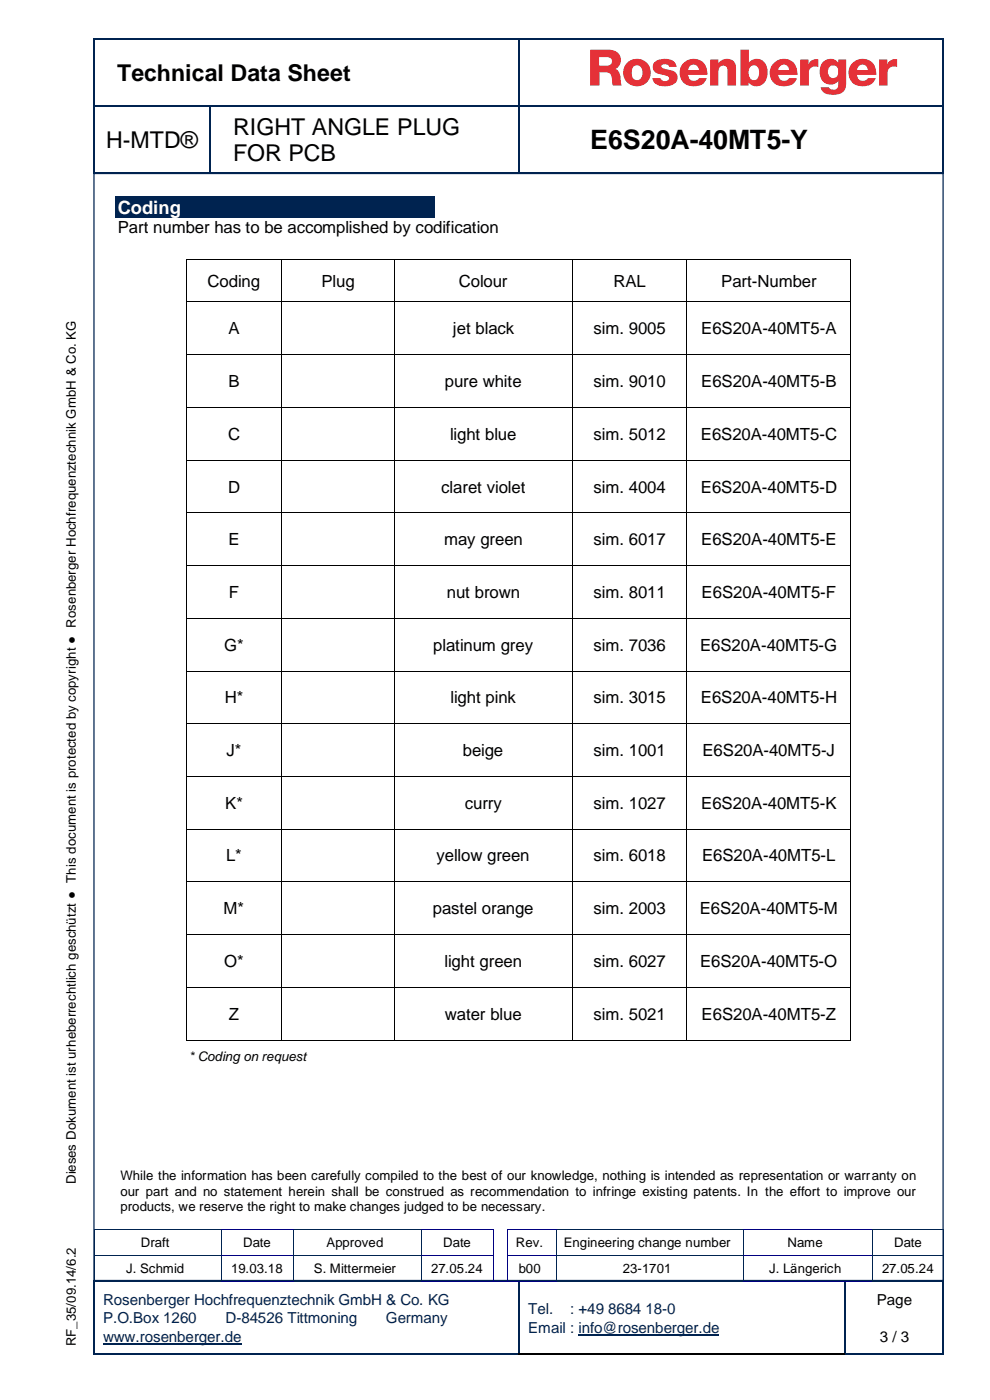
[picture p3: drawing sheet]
<svg xmlns="http://www.w3.org/2000/svg" width="210mm" height="297mm" viewBox="0 0 210 297" stroke-linecap="round" stroke-linejoin="round" font-family="sans-serif">
<g fill="#e53138">
<path d="M176 14.1a1.19 1.19 0 0 1 1.5 0 1.19 1.19 0 0 1 .3 1.4 1.14 1.14 0 0 1-1.4 1.1 1.14 1.14 0 0 1-.8-1.6z"/>
<path d="M150.6 12.6h1.8v.8a2.04 2.04 0 0 1 2.5-.8 2.04 2.04 0 0 1 1.2 2.3v3.3h-1.8v-3.1a1 1 0 0 0-1-1.2 1 1 0 0 0-.9 1.2v3.1h-1.8z"/>
<path d="M169.7 12.6h1.8v1a1.88 1.88 0 0 1 2.1-1v1.6a1.41 1.41 0 0 0-1.5 .1 1.41 1.41 0 0 0-.6 1.4v2.5h-1.8z"/>
<path d="M186.5 12.6h1.7v1a1.88 1.88 0 0 1 2.1-1v1.6a1.4 1.4 0 0 0-1.5 .1 1.4 1.4 0 0 0-.5 1.4v2.5h-1.8z"/>
<path d="M138.8 13.3a3.4 3.4 0 0 1 4.4 .1l.3 .8h-1.6a.93 .93 0 0 0-.8-.6 .93 .93 0 0 0-.8 .5 2.41 2.41 0 0 0 1.8 .8 1.64 1.64 0 0 1 1.6 1.6 1.64 1.64 0 0 1-1.5 1.6 2.98 2.98 0 0 1-3.8-1.2v-.3h1.7a.95 .95 0 0 0 .9 .6 .95 .95 0 0 0 .9-.6 1.59 1.59 0 0 0-1.4-.7 1.81 1.81 0 0 1-2-2.1z"/>
<path d="M174.4 13.3a3.2 3.2 0 0 0 .6 4.3 2.15 2.15 0 0 0 2.8-.4v.5a1.11 1.11 0 0 1-.6 1.2 1.11 1.11 0 0 1-1.4-.4h-1.7a2.2 2.2 0 0 0 2.6 1.6 2.33 2.33 0 0 0 2.8-2.9v-4.6h-1.7v.7a2.14 2.14 0 0 0-3.4 0zM176 14.1a1.19 1.19 0 0 1 1.5 0 1.19 1.19 0 0 1 .3 1.4 1.14 1.14 0 0 1-1.4 1.1 1.14 1.14 0 0 1-.8-1.6z"/>
<path d="M125.2 10.5v7.7h1.9v-2.8h.9a1.41 1.41 0 0 1 1.8 1.7v.2a.68 .68 0 0 0 .4 .9h1.7l-.3-1.2a2.42 2.42 0 0 0-1.1-2.4 2.2 2.2 0 0 0 1.1-2.6 2.2 2.2 0 0 0-2.5-1.5zM127.1 12.1h1.4a.93 .93 0 0 1 1.2 .8 .93 .93 0 0 1-.9 1h-1.7z"/>
<path d="M157 10.5v7.7h1.8v-.7a2.3 2.3 0 0 0 2.6 .6 2.3 2.3 0 0 0 1.4-2.3 2.53 2.53 0 0 0-2.9-3.2l-1.1 .7v-2.8zM159.3 14a1.15 1.15 0 0 1 1.3 .1 1.15 1.15 0 0 1 .4 1.3 1.24 1.24 0 0 1-.3 1.2 1.24 1.24 0 0 1-1.3 .3 2.01 2.01 0 0 1-.1-2.9z"/>
<path d="M145 13.3a2.92 2.92 0 0 0-.5 3.6 2.92 2.92 0 0 0 3.4 1.3h.4a2.22 2.22 0 0 0 1.6-1.6h-.3a1.76 1.76 0 0 0-1.8 .4 1.23 1.23 0 0 1-1.3 0 1.23 1.23 0 0 1-.6-1.1h4.1a2.89 2.89 0 0 0-1.6-3.2 2.89 2.89 0 0 0-3.4 .6zM146.2 14.1a1.14 1.14 0 0 1 1.3-.3 1.14 1.14 0 0 1 .8 1.1h-2.4z"/>
<path d="M164.2 13.3a2.89 2.89 0 0 0-.6 3.6 2.89 2.89 0 0 0 3.4 1.3h.4a2.18 2.18 0 0 0 1.6-1.6h-.3a1.73 1.73 0 0 0-1.8 .4 1.26 1.26 0 0 1-1.9-1.1h4.1a2.85 2.85 0 0 0-1.5-3.1 2.85 2.85 0 0 0-3.4 .5zM165.4 14.1a1.11 1.11 0 0 1 1.2-.3 1.11 1.11 0 0 1 .8 1.1h-2.4z"/>
<path d="M180.8 13.3a2.94 2.94 0 0 0-.4 3.7 2.94 2.94 0 0 0 3.5 1.2l.8-.3 .5-.4 .5-.9h-.3a1.76 1.76 0 0 0-1.8 .4 1.23 1.23 0 0 1-1.2 0 1.23 1.23 0 0 1-.6-1.1h4a2.88 2.88 0 0 0-1.5-3.2 2.88 2.88 0 0 0-3.5 .6zM182 14.1a1.14 1.14 0 0 1 1.3-.3 1.14 1.14 0 0 1 .8 1.1h-2.3z"/>
<path d="M132.2 15.4a2.94 2.94 0 0 0 5.8 0 2.94 2.94 0 0 0-5.8 0zM134.4 14.1a1.21 1.21 0 0 1 1.4 0 1.21 1.21 0 0 1 .5 1.3 1.25 1.25 0 0 1-1.7 1.5 2.11 2.11 0 0 1-.2-2.8z"/>
</g>
<g fill="#002350">
<path d="M19.7 8h.3v.3h-.3z" fill-rule="evenodd"/>
<path d="M19.7 8h.3v.3h-.3z" fill-rule="evenodd"/>
</g>
<path d="M20 8.2h89.9" fill="none" stroke="#002350" stroke-width=".25"/>
<path d="M109.9 8h.2v.3h-.2z" fill-rule="evenodd" fill="#002350"/>
<path d="M110.1 8.2h89.9" fill="none" stroke="#002350" stroke-width=".25"/>
<g fill="#002350">
<path d="M200 8h.2v.3h-.2z" fill-rule="evenodd"/>
<path d="M200 8h.2v.3h-.2z" fill-rule="evenodd"/>
</g>
<path d="M19.9 8.3v14M110 8.3v14M200.1 8.3v14" fill="none" stroke="#002350" stroke-width=".25"/>
<path d="M19.7 22.3h.3v.2h-.3z" fill-rule="evenodd" fill="#002350"/>
<path d="M20 22.4h24.4" fill="none" stroke="#002350" stroke-width=".25"/>
<path d="M44.4 22.3h.2v.2h-.2z" fill-rule="evenodd" fill="#002350"/>
<path d="M44.6 22.4h65.3" fill="none" stroke="#002350" stroke-width=".25"/>
<path d="M109.9 22.3h.2v.2h-.2z" fill-rule="evenodd" fill="#002350"/>
<path d="M110.1 22.4h89.9" fill="none" stroke="#002350" stroke-width=".25"/>
<path d="M200 22.3h.2v.2h-.2z" fill-rule="evenodd" fill="#002350"/>
<path d="M19.9 22.5v14.1" fill="none" stroke="#002350" stroke-width=".25"/>
<g fill="#002350">
<path d="M19.7 36.6h.3v.2h-.3z" fill-rule="evenodd"/>
<path d="M19.7 36.6h.3v.2h-.3z" fill-rule="evenodd"/>
</g>
<path d="M20 36.7h24.4M44.5 22.5v14.1" fill="none" stroke="#002350" stroke-width=".25"/>
<path d="M44.4 36.6h.2v.2h-.2z" fill-rule="evenodd" fill="#002350"/>
<path d="M44.6 36.7h65.3M110 22.5v14.1" fill="none" stroke="#002350" stroke-width=".25"/>
<path d="M109.9 36.6h.2v.2h-.2z" fill-rule="evenodd" fill="#002350"/>
<path d="M110.1 36.7h89.9M200.1 22.5v14.1" fill="none" stroke="#002350" stroke-width=".25"/>
<g fill="#002350">
<path d="M200 36.6h.2v.2h-.2z" fill-rule="evenodd"/>
<path d="M200 36.6h.2v.2h-.2z" fill-rule="evenodd"/>
</g>
<path d="M21.9 285.2h29.3M122.7 283.3h29.8" fill="none" stroke="#002350" stroke-width=".25"/>
<g fill="#002350">
<path d="M19.7 271.7h.3v.2h-.3z" fill-rule="evenodd"/>
<path d="M19.7 271.7h.3v.2h-.3z" fill-rule="evenodd"/>
</g>
<path d="M20 271.8h89.9" fill="none" stroke="#002350" stroke-width=".25"/>
<path d="M109.9 271.7h.3v.2h-.3z" fill-rule="evenodd" fill="#000"/>
<path d="M110.2 271.8h68.9" fill="none" stroke="#000" stroke-width=".25"/>
<path d="M179.1 271.7h.2v.2h-.2z" fill-rule="evenodd" fill="#002350"/>
<path d="M179.1 271.7h.2v.2h-.2z" fill-rule="evenodd" fill="#000"/>
<path d="M179.3 271.8h20.7" fill="none" stroke="#002350" stroke-width=".25"/>
<g fill="#002350">
<path d="M200 271.7h.2v.2h-.2z" fill-rule="evenodd"/>
<path d="M200 271.7h.2v.2h-.2z" fill-rule="evenodd"/>
</g>
<path d="M19.9 271.9v15.1" fill="none" stroke="#002350" stroke-width=".25"/>
<g fill="#002350">
<path d="M19.7 287h.3v.3h-.3z" fill-rule="evenodd"/>
<path d="M19.7 287h.3v.3h-.3z" fill-rule="evenodd"/>
</g>
<path d="M110.1 271.9v15.1M179.2 271.9v15.1M20 287.1h89.9" fill="none" stroke="#002350" stroke-width=".25"/>
<path d="M109.9 287h.3v.3h-.3z" fill-rule="evenodd" fill="#000"/>
<path d="M110.2 287.1h68.9" fill="none" stroke="#000" stroke-width=".25"/>
<path d="M179.1 287h.2v.3h-.2z" fill-rule="evenodd" fill="#002350"/>
<path d="M179.1 287h.2v.3h-.2z" fill-rule="evenodd" fill="#000"/>
<path d="M200.1 271.9v15.1M179.3 287.1h20.7" fill="none" stroke="#002350" stroke-width=".25"/>
<g fill="#002350">
<path d="M200 287h.2v.3h-.2z" fill-rule="evenodd"/>
<path d="M200 287h.2v.3h-.2z" fill-rule="evenodd"/>
</g>
<g fill="#fff">
<path d="M13.3 262.2h3.7v25.5h-3.7z" fill-rule="evenodd"/>
<path d="M13.3 67.5h4.6v183.6h-4.6z" fill-rule="evenodd"/>
<path d="M19.9 36.8h180.1v234.9h-180.1z" fill-rule="evenodd"/>
</g>
<path d="M19.9 36.8h180.1v234.9h-180.1z" fill="none" stroke="#002350" stroke-width=".26"/>
<path d="M24.5 41.7h67.7v4.5h-67.7z" fill-rule="evenodd" fill="#002350"/>
<g fill="#000">
<path d="M39.5 54.9h.1v.2h-.1z" fill-rule="evenodd"/>
<path d="M39.5 54.9h.1v.2h-.1z" fill-rule="evenodd"/>
<path d="M59.6 54.9h.2v.2h-.2z" fill-rule="evenodd"/>
<path d="M83.5 54.9h.2v.2h-.2z" fill-rule="evenodd"/>
<path d="M121.3 54.9h.2v.2h-.2z" fill-rule="evenodd"/>
<path d="M145.5 54.9h.2v.2h-.2z" fill-rule="evenodd"/>
<path d="M180.3 54.9h.2v.2h-.2z" fill-rule="evenodd"/>
<path d="M180.3 54.9h.2v.2h-.2z" fill-rule="evenodd"/>
<path d="M39.5 63.9h.1v.2h-.1z" fill-rule="evenodd"/>
<path d="M39.5 75.2h.1v.2h-.1z" fill-rule="evenodd"/>
<path d="M59.6 63.9h.2v.2h-.2z" fill-rule="evenodd"/>
<path d="M59.6 75.2h.2v.2h-.2z" fill-rule="evenodd"/>
<path d="M83.5 63.9h.2v.2h-.2z" fill-rule="evenodd"/>
<path d="M83.5 75.2h.2v.2h-.2z" fill-rule="evenodd"/>
<path d="M121.3 63.9h.2v.2h-.2z" fill-rule="evenodd"/>
<path d="M121.3 75.2h.2v.2h-.2z" fill-rule="evenodd"/>
<path d="M145.5 63.9h.2v.2h-.2z" fill-rule="evenodd"/>
<path d="M145.5 75.2h.2v.2h-.2z" fill-rule="evenodd"/>
<path d="M180.3 63.9h.2v.2h-.2z" fill-rule="evenodd"/>
<path d="M180.3 75.2h.2v.2h-.2z" fill-rule="evenodd"/>
<path d="M39.5 86.4h.1v.2h-.1z" fill-rule="evenodd"/>
<path d="M39.5 97.6h.1v.1h-.1z" fill-rule="evenodd"/>
<path d="M59.6 86.4h.2v.2h-.2z" fill-rule="evenodd"/>
<path d="M59.6 97.6h.2v.1h-.2z" fill-rule="evenodd"/>
<path d="M83.5 86.4h.2v.2h-.2z" fill-rule="evenodd"/>
<path d="M83.5 97.6h.2v.1h-.2z" fill-rule="evenodd"/>
<path d="M121.3 86.4h.2v.2h-.2z" fill-rule="evenodd"/>
<path d="M121.3 97.6h.2v.1h-.2z" fill-rule="evenodd"/>
<path d="M145.5 86.4h.2v.2h-.2z" fill-rule="evenodd"/>
<path d="M145.5 97.6h.2v.1h-.2z" fill-rule="evenodd"/>
<path d="M180.3 86.4h.2v.2h-.2z" fill-rule="evenodd"/>
<path d="M180.3 97.6h.2v.1h-.2z" fill-rule="evenodd"/>
<path d="M39.5 108.7h.1v.2h-.1z" fill-rule="evenodd"/>
<path d="M59.6 108.7h.2v.2h-.2z" fill-rule="evenodd"/>
<path d="M83.5 108.7h.2v.2h-.2z" fill-rule="evenodd"/>
<path d="M121.3 108.7h.2v.2h-.2z" fill-rule="evenodd"/>
<path d="M145.5 108.7h.2v.2h-.2z" fill-rule="evenodd"/>
<path d="M180.3 108.7h.2v.2h-.2z" fill-rule="evenodd"/>
<path d="M39.5 119.9h.1v.2h-.1z" fill-rule="evenodd"/>
<path d="M39.5 131.1h.1v.2h-.1z" fill-rule="evenodd"/>
<path d="M59.6 119.9h.2v.2h-.2z" fill-rule="evenodd"/>
<path d="M59.6 131.1h.2v.2h-.2z" fill-rule="evenodd"/>
<path d="M83.5 119.9h.2v.2h-.2z" fill-rule="evenodd"/>
<path d="M83.5 131.1h.2v.2h-.2z" fill-rule="evenodd"/>
<path d="M121.3 119.9h.2v.2h-.2z" fill-rule="evenodd"/>
<path d="M121.3 131.1h.2v.2h-.2z" fill-rule="evenodd"/>
<path d="M145.5 119.9h.2v.2h-.2z" fill-rule="evenodd"/>
<path d="M145.5 131.1h.2v.2h-.2z" fill-rule="evenodd"/>
<path d="M180.3 119.9h.2v.2h-.2z" fill-rule="evenodd"/>
<path d="M180.3 131.1h.2v.2h-.2z" fill-rule="evenodd"/>
<path d="M39.5 142.3h.1v.2h-.1z" fill-rule="evenodd"/>
<path d="M39.5 153.5h.1v.1h-.1z" fill-rule="evenodd"/>
<path d="M59.6 142.3h.2v.2h-.2z" fill-rule="evenodd"/>
<path d="M59.6 153.5h.2v.1h-.2z" fill-rule="evenodd"/>
<path d="M83.5 142.3h.2v.2h-.2z" fill-rule="evenodd"/>
<path d="M83.5 153.5h.2v.1h-.2z" fill-rule="evenodd"/>
<path d="M121.3 142.3h.2v.2h-.2z" fill-rule="evenodd"/>
<path d="M121.3 153.5h.2v.1h-.2z" fill-rule="evenodd"/>
<path d="M145.5 142.3h.2v.2h-.2z" fill-rule="evenodd"/>
<path d="M145.5 153.5h.2v.1h-.2z" fill-rule="evenodd"/>
<path d="M180.3 142.3h.2v.2h-.2z" fill-rule="evenodd"/>
<path d="M180.3 153.5h.2v.1h-.2z" fill-rule="evenodd"/>
<path d="M39.5 164.6h.1v.2h-.1z" fill-rule="evenodd"/>
<path d="M39.5 175.8h.1v.2h-.1z" fill-rule="evenodd"/>
<path d="M59.6 164.6h.2v.2h-.2z" fill-rule="evenodd"/>
<path d="M59.6 175.8h.2v.2h-.2z" fill-rule="evenodd"/>
<path d="M83.5 164.6h.2v.2h-.2z" fill-rule="evenodd"/>
<path d="M83.5 175.8h.2v.2h-.2z" fill-rule="evenodd"/>
<path d="M121.3 164.6h.2v.2h-.2z" fill-rule="evenodd"/>
<path d="M121.3 175.8h.2v.2h-.2z" fill-rule="evenodd"/>
<path d="M145.5 164.6h.2v.2h-.2z" fill-rule="evenodd"/>
<path d="M145.5 175.8h.2v.2h-.2z" fill-rule="evenodd"/>
<path d="M180.3 164.6h.2v.2h-.2z" fill-rule="evenodd"/>
<path d="M180.3 175.8h.2v.2h-.2z" fill-rule="evenodd"/>
<path d="M39.5 187h.1v.2h-.1z" fill-rule="evenodd"/>
<path d="M39.5 198.2h.1v.1h-.1z" fill-rule="evenodd"/>
<path d="M59.6 187h.2v.2h-.2z" fill-rule="evenodd"/>
<path d="M59.6 198.2h.2v.1h-.2z" fill-rule="evenodd"/>
<path d="M83.5 187h.2v.2h-.2z" fill-rule="evenodd"/>
<path d="M83.5 198.2h.2v.1h-.2z" fill-rule="evenodd"/>
<path d="M121.3 187h.2v.2h-.2z" fill-rule="evenodd"/>
<path d="M121.3 198.2h.2v.1h-.2z" fill-rule="evenodd"/>
<path d="M145.5 187h.2v.2h-.2z" fill-rule="evenodd"/>
<path d="M145.5 198.2h.2v.1h-.2z" fill-rule="evenodd"/>
<path d="M180.3 187h.2v.2h-.2z" fill-rule="evenodd"/>
<path d="M180.3 198.2h.2v.1h-.2z" fill-rule="evenodd"/>
<path d="M39.5 209.4h.1v.1h-.1z" fill-rule="evenodd"/>
<path d="M59.6 209.4h.2v.1h-.2z" fill-rule="evenodd"/>
<path d="M83.5 209.4h.2v.1h-.2z" fill-rule="evenodd"/>
<path d="M121.3 209.4h.2v.1h-.2z" fill-rule="evenodd"/>
<path d="M145.5 209.4h.2v.1h-.2z" fill-rule="evenodd"/>
<path d="M180.3 209.4h.2v.1h-.2z" fill-rule="evenodd"/>
<path d="M39.5 220.6h.1v.2h-.1z" fill-rule="evenodd"/>
<path d="M39.5 220.6h.1v.2h-.1z" fill-rule="evenodd"/>
<path d="M59.6 220.6h.2v.2h-.2z" fill-rule="evenodd"/>
<path d="M83.5 220.6h.2v.2h-.2z" fill-rule="evenodd"/>
<path d="M121.3 220.6h.2v.2h-.2z" fill-rule="evenodd"/>
<path d="M145.5 220.6h.2v.2h-.2z" fill-rule="evenodd"/>
<path d="M180.3 220.6h.2v.2h-.2z" fill-rule="evenodd"/>
<path d="M180.3 220.6h.2v.2h-.2z" fill-rule="evenodd"/>
</g>
<g fill="none" stroke="#000" stroke-width=".21">
<path d="M39.6 55.1v8.8M39.6 55h20M59.7 55.1v8.8M59.8 55h23.7M83.6 55.1v8.8M83.7 55h37.6M121.4 55.1v8.8M121.5 55h24M145.6 55.1v8.8M145.7 55h34.6M180.4 55.1v8.8M39.6 64.1v11.1"/>
<path d="M39.6 75.4v11M39.6 64h20M39.6 75.3h20M59.7 64.1v11.1M59.7 75.4v11M59.8 64h23.7M59.8 75.3h23.7M83.6 64.1v11.1M83.6 75.4v11M83.7 64h37.6M83.7 75.3h37.6M121.4 64.1v11.1"/>
<path d="M121.4 75.4v11M121.5 64h24M121.5 75.3h24M145.6 64.1v11.1M145.6 75.4v11M145.7 64h34.6M145.7 75.3h34.6M180.4 64.1v11.1M180.4 75.4v11M39.6 86.6v11M39.6 97.7v11M39.6 86.5h20"/>
<path d="M39.6 97.6h20M59.7 86.6v11M59.7 97.7v11M59.8 86.5h23.7M59.8 97.6h23.7M83.6 86.6v11M83.6 97.7v11M83.7 86.5h37.6M83.7 97.6h37.6M121.4 86.6v11M121.4 97.7v11M121.5 86.5h24"/>
<path d="M121.5 97.6h24M145.6 86.6v11M145.6 97.7v11M145.7 86.5h34.6M145.7 97.6h34.6M180.4 86.6v11M180.4 97.7v11M39.6 108.9v11M39.6 108.8h20M59.7 108.9v11M59.8 108.8h23.7M83.6 108.9v11"/>
<path d="M83.7 108.8h37.6M121.4 108.9v11M121.5 108.8h24M145.6 108.9v11M145.7 108.8h34.6M180.4 108.9v11M39.6 120.1v11M39.6 131.3v11M39.6 120h20M39.6 131.2h20M59.7 120.1v11M59.7 131.3v11"/>
<path d="M59.8 120h23.7M59.8 131.2h23.7M83.6 120.1v11M83.6 131.3v11M83.7 120h37.6M83.7 131.2h37.6M121.4 120.1v11M121.4 131.3v11M121.5 120h24M121.5 131.2h24M145.6 120.1v11M145.6 131.3v11"/>
<path d="M145.7 120h34.6M145.7 131.2h34.6M180.4 120.1v11M180.4 131.3v11M39.6 142.5v11M39.6 153.6v11M39.6 142.4h20M39.6 153.5h20M59.7 142.5v11M59.7 153.6v11M59.8 142.4h23.7M59.8 153.5h23.7"/>
<path d="M83.6 142.5v11M83.6 153.6v11M83.7 142.4h37.6M83.7 153.5h37.6M121.4 142.5v11M121.4 153.6v11M121.5 142.4h24M121.5 153.5h24M145.6 142.5v11M145.6 153.6v11M145.7 142.4h34.6M145.7 153.5h34.6"/>
<path d="M180.4 142.5v11M180.4 153.6v11M39.6 164.8v11M39.6 176v11M39.6 164.7h20M39.6 175.9h20M59.7 164.8v11M59.7 176v11M59.8 164.7h23.7M59.8 175.9h23.7M83.6 164.8v11M83.6 176v11"/>
<path d="M83.7 164.7h37.6M83.7 175.9h37.6M121.4 164.8v11M121.4 176v11M121.5 164.7h24M121.5 175.9h24M145.6 164.8v11M145.6 176v11M145.7 164.7h34.6M145.7 175.9h34.6M180.4 164.8v11M180.4 176v11"/>
<path d="M39.6 187.2v11M39.6 198.3v11.1M39.6 187.1h20M39.6 198.3h20M59.7 187.2v11M59.7 198.3v11.1M59.8 187.1h23.7M59.8 198.3h23.7M83.6 187.2v11M83.6 198.3v11.1M83.7 187.1h37.6M83.7 198.3h37.6"/>
<path d="M121.4 187.2v11M121.4 198.3v11.1M121.5 187.1h24M121.5 198.3h24M145.6 187.2v11M145.6 198.3v11.1M145.7 187.1h34.6M145.7 198.3h34.6M180.4 187.2v11M180.4 198.3v11.1M39.6 209.5v11.1M39.6 209.4h20"/>
<path d="M59.7 209.5v11.1M59.8 209.4h23.7M83.6 209.5v11.1M83.7 209.4h37.6M121.4 209.5v11.1M121.5 209.4h24M145.6 209.5v11.1M145.7 209.4h34.6M180.4 209.5v11.1M39.6 220.7h20M59.8 220.7h23.7M83.7 220.7h37.6"/>
<path d="M121.5 220.7h24M145.7 220.7h34.6"/>
</g>
<g fill="#002350">
<path d="M19.9 260.8h.2v.1h-.2z" fill-rule="evenodd"/>
<path d="M19.9 260.8h.2v.1h-.2z" fill-rule="evenodd"/>
</g>
<path d="M20.1 260.9h26.7" fill="none" stroke="#002350" stroke-width=".21"/>
<path d="M46.8 260.8h.2v.1h-.2z" fill-rule="evenodd" fill="#000080"/>
<path d="M47 260.9h15.2" fill="none" stroke="#000080" stroke-width=".21"/>
<path d="M62.2 260.8h.1v.1h-.1z" fill-rule="evenodd" fill="#002350"/>
<path d="M62.2 260.8h.1v.1h-.1z" fill-rule="evenodd" fill="#000080"/>
<path d="M62.3 260.9h27.1" fill="none" stroke="#002350" stroke-width=".21"/>
<path d="M89.4 260.8h.1v.1h-.1z" fill-rule="evenodd" fill="#000080"/>
<path d="M89.5 260.9h15" fill="none" stroke="#000080" stroke-width=".21"/>
<g fill="#000080">
<path d="M104.5 260.8h.2v.1h-.2z" fill-rule="evenodd"/>
<path d="M104.5 260.8h.2v.1h-.2z" fill-rule="evenodd"/>
<path d="M107.7 260.8h.1v.1h-.1z" fill-rule="evenodd"/>
<path d="M107.7 260.8h.1v.1h-.1z" fill-rule="evenodd"/>
</g>
<path d="M107.8 260.9h10.1" fill="none" stroke="#000080" stroke-width=".21"/>
<path d="M117.9 260.8h.2v.1h-.2z" fill-rule="evenodd" fill="#002350"/>
<path d="M117.9 260.8h.2v.1h-.2z" fill-rule="evenodd" fill="#000080"/>
<path d="M118.1 260.9h39.6" fill="none" stroke="#002350" stroke-width=".21"/>
<path d="M157.7 260.8h.2v.1h-.2z" fill-rule="evenodd" fill="#000080"/>
<path d="M157.9 260.9h27" fill="none" stroke="#000080" stroke-width=".21"/>
<path d="M184.9 260.8h.2v.1h-.2z" fill-rule="evenodd" fill="#002350"/>
<path d="M184.9 260.8h.2v.1h-.2z" fill-rule="evenodd" fill="#000080"/>
<path d="M185.1 260.9h15" fill="none" stroke="#002350" stroke-width=".21"/>
<g fill="#002350">
<path d="M200.1 260.8h.1v.1h-.1z" fill-rule="evenodd"/>
<path d="M200.1 260.8h.1v.1h-.1z" fill-rule="evenodd"/>
</g>
<path d="M20 260.9v5.4M46.9 260.9v5.4M62.3 260.9v5.4M89.4 260.9v5.4M118 260.9v5.4M157.8 260.9v5.4M185 260.9v5.4M200.1 260.9v5.4" fill="none" stroke="#002350" stroke-width=".21"/>
<path d="M104.6 260.9v5.4M107.7 260.9v5.4" fill="none" stroke="#000080" stroke-width=".21"/>
<path d="M19.9 266.3h.2v.1h-.2z" fill-rule="evenodd" fill="#002350"/>
<path d="M20.1 266.4h26.7" fill="none" stroke="#002350" stroke-width=".21"/>
<path d="M46.8 266.3h.2v.1h-.2z" fill-rule="evenodd" fill="#000080"/>
<path d="M47 266.4h15.2" fill="none" stroke="#000080" stroke-width=".21"/>
<path d="M62.2 266.3h.1v.1h-.1z" fill-rule="evenodd" fill="#002350"/>
<path d="M62.3 266.4h27.1" fill="none" stroke="#002350" stroke-width=".21"/>
<path d="M89.4 266.3h.1v.1h-.1z" fill-rule="evenodd" fill="#000080"/>
<path d="M89.5 266.4h15" fill="none" stroke="#000080" stroke-width=".21"/>
<g fill="#000080">
<path d="M104.5 266.3h.2v.1h-.2z" fill-rule="evenodd"/>
<path d="M107.7 266.3h.1v.1h-.1z" fill-rule="evenodd"/>
</g>
<path d="M107.8 266.4h10.1" fill="none" stroke="#000080" stroke-width=".21"/>
<path d="M117.9 266.3h.2v.1h-.2z" fill-rule="evenodd" fill="#002350"/>
<path d="M118.1 266.4h39.6" fill="none" stroke="#002350" stroke-width=".21"/>
<path d="M157.7 266.3h.2v.1h-.2z" fill-rule="evenodd" fill="#000080"/>
<path d="M157.9 266.4h27" fill="none" stroke="#000080" stroke-width=".21"/>
<path d="M184.9 266.3h.2v.1h-.2z" fill-rule="evenodd" fill="#002350"/>
<path d="M185.1 266.4h15" fill="none" stroke="#002350" stroke-width=".21"/>
<path d="M200.1 266.3h.1v.1h-.1z" fill-rule="evenodd" fill="#002350"/>
<path d="M20 266.4v5.3" fill="none" stroke="#002350" stroke-width=".21"/>
<g fill="#002350">
<path d="M19.9 271.7h.2v.2h-.2z" fill-rule="evenodd"/>
<path d="M19.9 271.7h.2v.2h-.2z" fill-rule="evenodd"/>
</g>
<path d="M20.1 271.8h26.7M46.9 266.4v5.3" fill="none" stroke="#002350" stroke-width=".21"/>
<path d="M46.8 271.7h.2v.2h-.2z" fill-rule="evenodd" fill="#000080"/>
<path d="M47 271.8h15.2" fill="none" stroke="#000080" stroke-width=".21"/>
<path d="M62.3 266.4v5.3" fill="none" stroke="#002350" stroke-width=".21"/>
<path d="M62.2 271.7h.1v.2h-.1z" fill-rule="evenodd" fill="#002350"/>
<path d="M62.2 271.7h.1v.2h-.1z" fill-rule="evenodd" fill="#000080"/>
<path d="M62.3 271.8h27.1M89.4 266.4v5.3" fill="none" stroke="#002350" stroke-width=".21"/>
<path d="M89.4 271.7h.1v.2h-.1z" fill-rule="evenodd" fill="#000080"/>
<path d="M89.5 271.8h15M104.6 266.4v5.3" fill="none" stroke="#000080" stroke-width=".21"/>
<path d="M104.5 271.7h.2v.2h-.2z" fill-rule="evenodd" fill="#000080"/>
<path d="M104.7 271.8h3M107.7 266.4v5.3" fill="none" stroke="#000080" stroke-width=".21"/>
<path d="M107.7 271.7h.1v.2h-.1z" fill-rule="evenodd" fill="#000080"/>
<path d="M107.8 271.8h10.1" fill="none" stroke="#000080" stroke-width=".21"/>
<path d="M118 266.4v5.3" fill="none" stroke="#002350" stroke-width=".21"/>
<path d="M117.9 271.7h.2v.2h-.2z" fill-rule="evenodd" fill="#002350"/>
<path d="M117.9 271.7h.2v.2h-.2z" fill-rule="evenodd" fill="#000080"/>
<path d="M118.1 271.8h39.6M157.8 266.4v5.3" fill="none" stroke="#002350" stroke-width=".21"/>
<path d="M157.7 271.7h.2v.2h-.2z" fill-rule="evenodd" fill="#000080"/>
<path d="M157.9 271.8h27" fill="none" stroke="#000080" stroke-width=".21"/>
<path d="M185 266.4v5.3" fill="none" stroke="#002350" stroke-width=".21"/>
<path d="M184.9 271.7h.2v.2h-.2z" fill-rule="evenodd" fill="#002350"/>
<path d="M184.9 271.7h.2v.2h-.2z" fill-rule="evenodd" fill="#000080"/>
<path d="M185.1 271.8h15M200.1 266.4v5.3" fill="none" stroke="#002350" stroke-width=".21"/>
<g fill="#002350">
<path d="M200.1 271.7h.1v.2h-.1z" fill-rule="evenodd"/>
<path d="M200.1 271.7h.1v.2h-.1z" fill-rule="evenodd"/>
</g>
<text font-size="5.7" x="125.2" y="31.6">E6S20A-40MT5-Y</text>
<g font-size="4.9">
<text x="24.8" y="17.1">Technical Data Sheet</text>
<text x="49.5" y="28.5">RIGHT ANGLE PLUG</text>
<text x="22.5" y="31.3">H-MTD®</text>
<text x="49.5" y="34.2">FOR PCB</text>
</g>
<text font-size="3.9" fill="#fff" x="25" y="45.3">Coding</text>
<g font-size="3.6">
<text x="25" y="49.5">Part number has to be accomplished by codification</text>
<text x="44" y="60.8">Coding</text>
<text x="68.2" y="60.8">Plug</text>
<text x="97.3" y="60.8">Colour</text>
<text x="130.1" y="60.8">RAL</text>
<text x="153" y="60.8">Part-Number</text>
<text x="48.4" y="70.9">A</text>
<text x="96" y="70.9">jet black</text>
<text x="125.9" y="70.9">sim. 9005</text>
<text x="148.7" y="70.9">E6S20A-40MT5-A</text>
<text x="48.4" y="82.2">B</text>
<text x="94.4" y="82.2">pure white</text>
<text x="125.9" y="82.2">sim. 9010</text>
<text x="148.7" y="82.2">E6S20A-40MT5-B</text>
<text x="48.4" y="93.3">C</text>
<text x="95.5" y="93.3">light blue</text>
<text x="125.9" y="93.3">sim. 5012</text>
<text x="148.6" y="93.3">E6S20A-40MT5-C</text>
<text x="48.4" y="104.5">D</text>
<text x="93.6" y="104.5">claret violet</text>
<text x="125.9" y="104.5">sim. 4004</text>
<text x="148.6" y="104.5">E6S20A-40MT5-D</text>
<text x="48.4" y="115.7">E</text>
<text x="94.2" y="115.7">may green</text>
<text x="125.9" y="115.7">sim. 6017</text>
<text x="148.7" y="115.7">E6S20A-40MT5-E</text>
<text x="48.5" y="126.9">F</text>
<text x="94.8" y="126.9">nut brown</text>
<text x="125.9" y="126.9">sim. 8011</text>
<text x="148.8" y="126.9">E6S20A-40MT5-F</text>
<text x="47.5" y="138">G*</text>
<text x="91.9" y="138">platinum grey</text>
<text x="125.9" y="138">sim. 7036</text>
<text x="148.5" y="138">E6S20A-40MT5-G</text>
<text x="47.7" y="149.2">H*</text>
<text x="95.5" y="149.2">light pink</text>
<text x="125.9" y="149.2">sim. 3015</text>
<text x="148.6" y="149.2">E6S20A-40MT5-H</text>
<text x="48" y="160.4">J*</text>
<text x="98.2" y="160.4">beige</text>
<text x="125.9" y="160.4">sim. 1001</text>
<text x="149" y="160.4">E6S20A-40MT5-J</text>
<text x="47.8" y="171.6">K*</text>
<text x="98.6" y="171.6">curry</text>
<text x="125.9" y="171.6">sim. 1027</text>
<text x="148.7" y="171.6">E6S20A-40MT5-K</text>
<text x="47.9" y="182.8">L*</text>
<text x="92.6" y="182.8">yellow green</text>
<text x="125.9" y="182.8">sim. 6018</text>
<text x="148.9" y="182.8">E6S20A-40MT5-L</text>
<text x="47.4" y="193.9">M*</text>
<text x="91.8" y="193.9">pastel orange</text>
<text x="125.9" y="193.9">sim. 2003</text>
<text x="148.4" y="193.9">E6S20A-40MT5-M</text>
<text x="47.5" y="205.1">O*</text>
<text x="94.3" y="205.1">light green</text>
<text x="125.9" y="205.1">sim. 6027</text>
<text x="148.5" y="205.1">E6S20A-40MT5-O</text>
<text x="48.5" y="216.4">Z</text>
<text x="94.4" y="216.4">water blue</text>
<text x="125.9" y="216.4">sim. 5021</text>
<text x="148.8" y="216.4">E6S20A-40MT5-Z</text>
</g>
<g font-size="3.2" fill="#002350">
<text x="21.9" y="276.8">Rosenberger Hochfrequenztechnik GmbH &amp; Co. KG</text>
<text x="21.9" y="280.7">P.O.Box 1260</text>
<text x="47.8" y="280.7">D-84526 Tittmoning</text>
<text x="81.9" y="280.7">Germany</text>
<text x="112.1" y="278.7">Tel.</text>
<text x="120.9" y="278.7">: +49 8684 18-0</text>
<text x="21.9" y="284.7">www.rosenberger.de</text>
<text x="112.1" y="282.8">Email : info@rosenberger.de</text>
</g>
<g font-size="3.2">
<text x="186" y="276.8">Page</text>
<text x="186.6" y="284.7">3 / 3</text>
</g>
<g font-size="2.8">
<text x="40.1" y="225">* Coding on request</text>
<text x="16.1" y="251.2" transform="rotate(-90 16.1 251.2)">Dieses Dokument ist urheberrechtlich geschützt ● This document is protected by copyright ● Rosenberger Hochfrequenztechnik GmbH &amp; Co. KG</text>
<text x="25.6" y="250.3">While the information has been carefully compiled to the best of our knowledge, nothing is intended as representation or warranty on</text>
<text x="25.6" y="253.7">our part and no statement herein shall be construed as recommendation to infringe existing patents. In the effort to improve our</text>
<text x="25.6" y="256.9">products, we reserve the right to make changes judged to be necessary.</text>
<text x="29.9" y="264.6">Draft</text>
<text x="51.6" y="264.6">Date</text>
<text x="69.3" y="264.6">Approved</text>
<text x="94" y="264.6">Date</text>
<text x="109.4" y="264.6">Rev.</text>
<text x="119.6" y="264.6">Engineering change number</text>
<text x="167" y="264.6">Name</text>
<text x="189.6" y="264.6">Date</text>
<text x="26.8" y="270.1">J. Schmid</text>
<text x="49" y="270.1">19.03.18</text>
<text x="66.6" y="270.1">S. Mittermeier</text>
<text x="91.5" y="270.1">27.05.24</text>
<text x="110" y="270.1">b00</text>
<text x="132.1" y="270.1">23-1701</text>
<text x="163.1" y="270.1">J. Längerich</text>
<text x="187.1" y="270.1">27.05.24</text>
<text x="16.1" y="285.6" transform="rotate(-90 16.1 285.6)">RF_35/09.14/6.2</text>
</g>
</svg>
